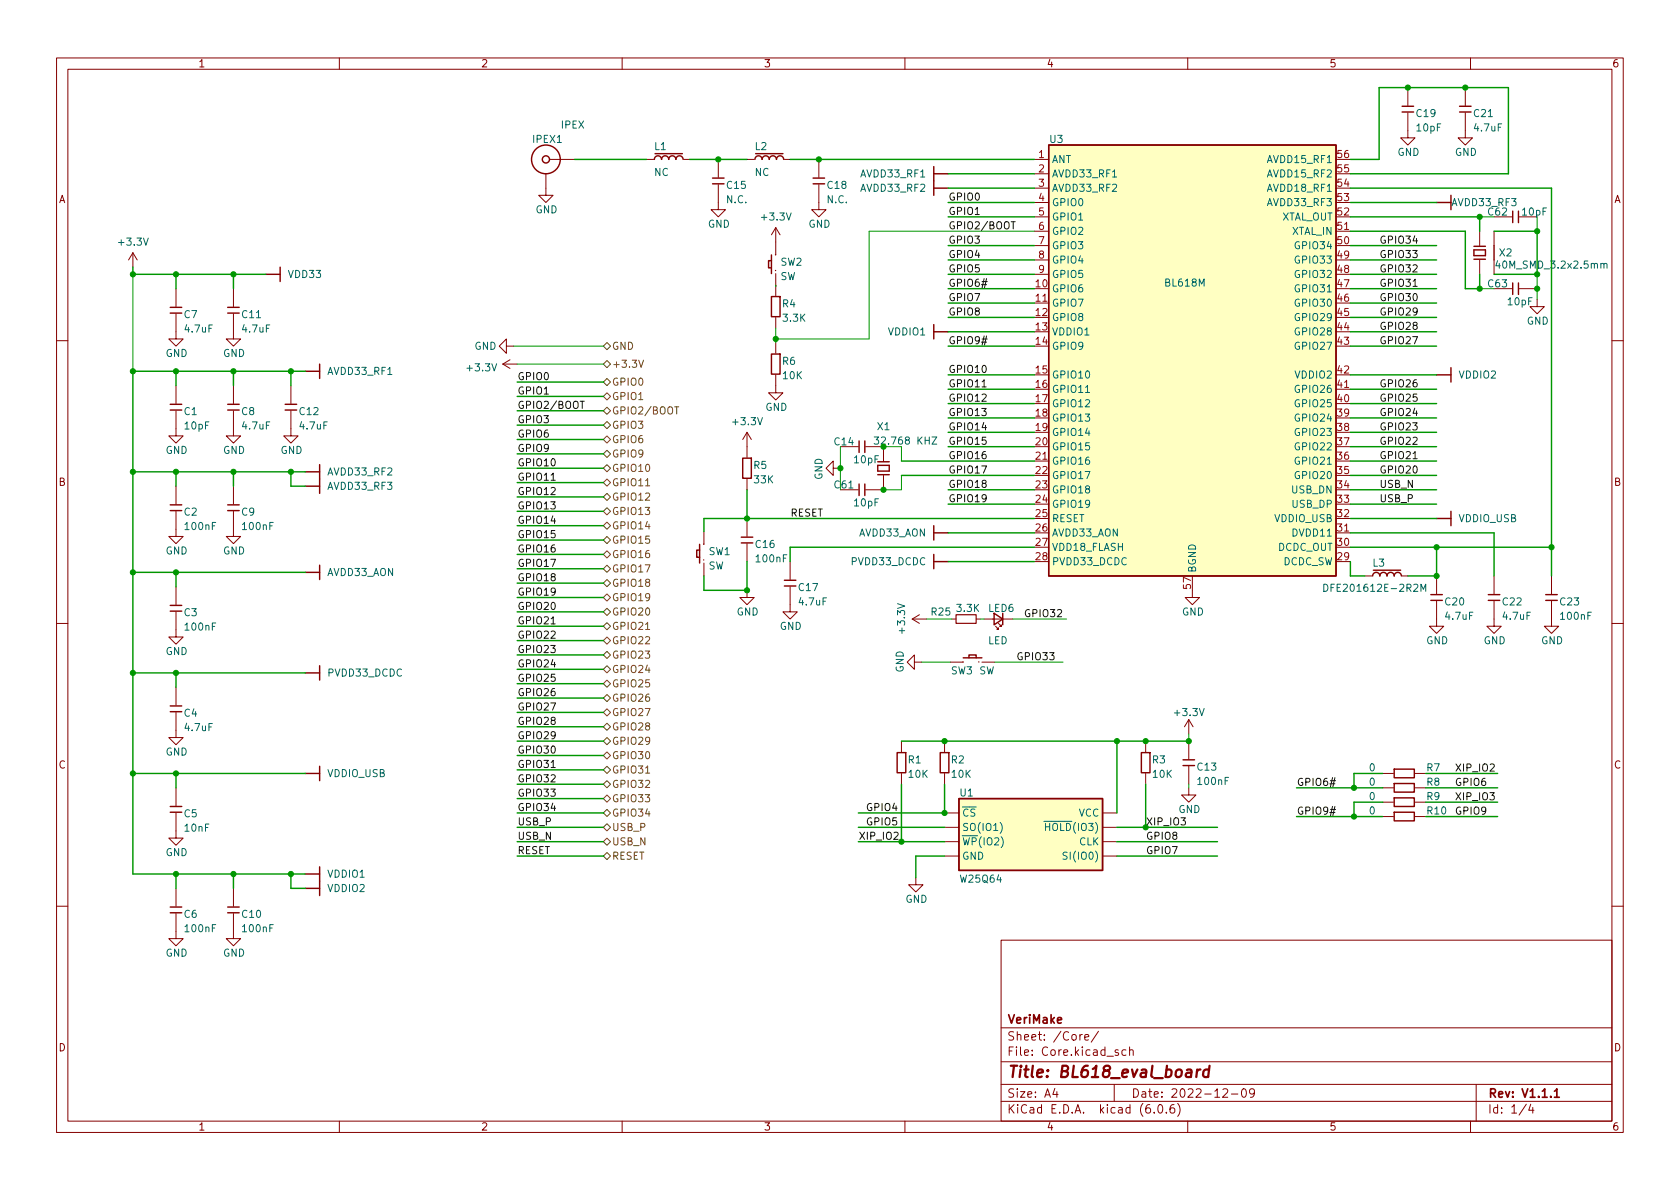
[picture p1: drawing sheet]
<svg xmlns="http://www.w3.org/2000/svg" width="297mm" height="210mm" viewBox="0 0 297 210" stroke-linecap="round" stroke-linejoin="round" font-family="sans-serif">
<g fill="none" stroke="#840000" stroke-width=".18">
<path d="M10 10.2h277v190.1h-277zM12 12.2h273v186.1h-273zM60 10.2v2M110 10.2v2M160 10.2v2M210 10.2v2M248.9 19.9v4.5h1.3l-1.3 1.2-1.3-1.2h1.3M248.9 15.5v3.2M259.1 19.9v4.5h1.2l-1.2 1.2-1.3-1.2h1.3M259.1 15.5v3.2M260 10.2v2M96.5 30.7v3.8h1.3l-1.3 1.3-1.3-1.3h1.3"/>
<path d="M97.2 28.2h4.4M114.3 28.2h1.3M120.9 28.2h1M127 32.6v4.5h1.3l-1.3 1.2-1.3-1.2h1.3M127 28.2v3.2M132.1 28.2h1.2M138.7 28.2h1M144.8 32.6v4.5h1.2l-1.2 1.2-1.3-1.2h1.3M144.8 28.2v3.2M182.9 28.2h2.5M182.9 30.7h2.5M182.9 33.3h2.5"/>
<path d="M182.9 35.8h2.5M182.9 38.3h2.5M264.2 38.3h3.1M268.6 38.3h3.2M23.5 44.7l-.8 1.3M23.5 44.7v2.5M23.5 44.7l.8 1.3M31.1 55.5v4.4h1.3l-1.3 1.3-1.3-1.3h1.3M31.1 51v3.2M41.3 55.5v4.4h1.2l-1.2 1.3-1.3-1.3h1.3M41.3 51v3.2M137.2 40.3v4.8"/>
<path d="M137.2 48.4v3.9M137.2 56.1v1.9M137.2 40.3l-.8 1.2M137.2 40.3l.7 1.2M182.9 53.6h2.5M182.9 40.9h2.5M182.9 43.4h2.5M182.9 46h2.5M182.9 48.5h2.5M236.2 40.9h2.6M261.6 40.9v2.5M261.6 46v2.5"/>
<path d="M264.2 51h3.1M264.2 40.9v2.5M264.2 46v2.5M268.6 51h3.2M271.8 53v1.2h1.2l-1.2 1.3-1.3-1.3h1.3M10 60.2h2M31.1 72.6v4.5h1.3l-1.3 1.3-1.3-1.3h1.3M31.1 68.2v3.2M41.3 72.6v4.5h1.2l-1.2 1.3-1.3-1.3h1.3M41.3 68.2v3.2M51.4 72.6v4.5h1.3l-1.3 1.3-1.2-1.3h1.2M51.4 68.2v3.2"/>
<path d="M88.9 64.4l1.3 .7M88.9 64.4h2.5M89.5 61.2v-1.3l-1.2 1.3 1.2 1.3v-1.3h1.3M90.2 63.6l-1.3 .8M132.1 76.4v4.5M132.1 76.4l-.8 1.3M132.1 76.4l.7 1.3M137.2 66.3v3.2h1.2l-1.2 1.2-1.3-1.2h1.3M137.2 60.6v1.9M148.6 79h3.2M153 79h3.2v2.5M236.2 68.8h2.6"/>
<path d="M285 60.2h2M31.1 90.4v4.5h1.3l-1.3 1.2-1.3-1.2h1.3M31.1 86v3.1M41.3 90.4v4.5h1.2l-1.2 1.2-1.3-1.2h1.3M41.3 86v3.1M124.5 94v2.3M124.5 99.6v2.2M132.1 84.7v1.9M132.1 91.7v3.2M132.1 96.1v3.2M139.7 99.3v3.2M147.3 82.8v-1.3l-1.3 1.3 1.3 1.3v-1.3h1.3"/>
<path d="M148.6 86.6h3.2M156.2 84.1v2.5h-3.2M182.9 81.5h2.5M236.2 94.2h2.6M10 110.2h2M31.1 108.2v4.4h1.3l-1.3 1.3-1.3-1.3h1.3M31.1 103.8v3.1M132.1 104.4v1.3h1.2l-1.2 1.2-1.3-1.2h1.3M139.7 103.8v4.4h1.3l-1.3 1.3-1.3-1.3h1.3M161.3 109.5h2.5M161.3 109.5l1.3 .7M161.7 117.1v1.3l-1.3-1.3 1.3-1.3v1.3h1.2"/>
<path d="M162.6 108.7l-1.3 .8M168 117.1h2.3M168.3 109.5h.7M172.6 109.5h.8M173.6 117.1h2.3M174 109.5h5.1M176 110.7l.5 .5h-.2h.2v-.2M176.5 110.2l.5 .5h-.2h.2v-.2M210.8 104.4v1.3h1.3l-1.3 1.2-1.3-1.2h1.3M241.3 101.8h1.3M247.9 101.8h1M254 106.3v4.4h1.3l-1.3 1.3-1.3-1.3h1.3"/>
<path d="M254 101.8v3.2M264.2 106.3v4.4h1.2l-1.2 1.3-1.3-1.3h1.3M264.2 101.8v3.2M274.3 106.3v4.4h1.3l-1.3 1.3-1.3-1.3h1.3M274.3 101.8v3.2M285 110.2h2M31.1 126v4.4h1.3l-1.3 1.3-1.3-1.3h1.3M31.1 121.5v3.2M31.1 139.3v3.2M159.4 131.1v1.9M159.4 136.8v1.9M167 131.1v1.9"/>
<path d="M167 136.8v1.9M202.6 131.1v1.9M202.6 136.8v1.9M210.2 139.3v1.3h1.3l-1.3 1.3-1.3-1.3h1.3M210.2 127.2v2.6M210.2 131.1v3.1M210.2 135.5v3.2M210.2 127.2l-.8 1.3M210.2 127.2l.7 1.3M244.5 136.8h1.9M244.5 139.3h1.9M250.2 136.8h1.9"/>
<path d="M250.2 139.3h1.9M31.1 143.8v4.4h1.3l-1.3 1.3-1.3-1.3h1.3M31.1 157.1v3.2M41.3 157.1v3.2M161.9 155.2v1.3h1.3l-1.3 1.2-1.2-1.2h1.2M167 143.8h2.5M167 146.3h2.5M167 148.8h2.5M167 151.4h2.5M194.9 143.8h2.6M194.9 146.3h2.6M194.9 148.8h2.6"/>
<path d="M194.9 151.4h2.6M244.5 141.9h1.9M244.5 144.4h1.9M250.2 141.9h1.9M250.2 144.4h1.9M10 160.2h2M31.1 161.5v4.5h1.3l-1.3 1.3-1.3-1.3h1.3M41.3 161.5v4.5h1.2l-1.2 1.3-1.3-1.3h1.3M177 166.3h108v32h-108zM285 160.2h2M60 198.3v2M110 198.3v2"/>
<path d="M160 198.3v2M177 194.8h108M177 191.8h108M177 187.8h108M177 181.8h108M186.5 192.5l-.4 1h1M186.9 193v1M191.4 182.9l-.3 .1-.2 .2M191.8 183.4l.7-.1-.1-.3-.4-.1-.2 .2 .1 .8h.5M194.2 182.4l-1.3 1.9M197 191.8v3M197.7 185.7l-.3-.1-.3 .2 .1 .3 .5 .1v.4h-.6"/>
<path d="M199.1 185.7l-.5-.1-.2 .3v.4l.1 .3h.6M199.7 185.8l.2-.2 .4 .1 .1 .9M199.7 185.1v1.5M204.1 196.7v.1M204.9 195.4l.2-.1a.81 .81 0 0 1 .6 .7 .81 .81 0 0 1-.3 .8h-.2a.81 .81 0 0 1-.6-.6 .81 .81 0 0 1 .3-.8zM206.2 196.7v.1M207.6 195.3a.59 .59 0 0 0-.7 .7v.5l.1 .3h.4l.2-.1 .1-.5-.1-.2-.5-.1-.2 .3M208.2 195.1a1.72 1.72 0 0 1 0 2.3M210 198.3v2M216.2 192.7l.6-.2 .2 .2 .1 .3-1 1h1M217.7 193.5h1.2M219.7 192.6l.2-.1a.81 .81 0 0 1 .5 .7 .81 .81 0 0 1-.3 .8h-.1a.81 .81 0 0 1-.6-.6 .81 .81 0 0 1 .3-.8z"/>
<path d="M221.8 193.2l-.3 .3-.4-.1-.2-.2 .2-.6 .4-.1 .2 .2a.99 .99 0 0 1-.3 1.3h-.3M260 198.3v2M261 191.8v6.5M269.9 195.3l-1.3 1.9M270.6 195.3l-.3 1h.9M271 195.8v1"/>
</g>
<path d="M274.8 193l.5-.5v1.5M274.8 194h.9" fill="none" stroke="#840000" stroke-width=".3"/>
<path d="M211.7 189.1l-.2 1.4M212.3 189.1l-.4 .1-.3 .3M213.8 189.2a.66 .66 0 0 0-1 .3l-.1 .6 .2 .3 .1 .1 .6-.1M213.9 188.5l-.3 2" fill="none" stroke="#840000" stroke-width=".4"/>
<g fill="none" stroke="#840000" stroke-width=".25">
<path d="M247.9 19.8h2M247.9 18.8h2M258.1 19.8h2M258.1 18.8h2M115.7 28.2a.64 .64 0 0 1 .6-.6 .64 .64 0 0 1 .7 .6 .64 .64 0 0 1 .6-.6 .64 .64 0 0 1 .6 .6 .64 .64 0 0 1 .7-.6 .64 .64 0 0 1 .6 .6 .64 .64 0 0 1 .6-.6 .64 .64 0 0 1 .7 .6M115.8 27.2h4.8M126 32.5h2M126 31.5h2M133.5 28.2a.64 .64 0 0 1 .6-.6 .64 .64 0 0 1 .6 .6 .64 .64 0 0 1 .7-.6 .64 .64 0 0 1 .6 .6 .64 .64 0 0 1 .7-.6 .64 .64 0 0 1 .6 .6 .64 .64 0 0 1 .6-.6 .64 .64 0 0 1 .7 .6M133.6 27.2h4.8M143.8 32.5h2M143.8 31.5h2"/>
<path d="M165.1 29.5v5M165.1 30.7h2.5M165.1 33.3h2.5M185.4 25.6h50.8v76.2h-50.8zM254 35.8h2.5M256.5 34.5v2.6M267.5 37.3v2.1M268.5 37.3v2.1M30.1 55.4h2M30.1 54.4h2M40.3 55.4h2M40.3 54.4h2"/>
<path d="M47 48.5h2.5M49.5 47.2v2.6M136.4 46.1h-.5v1.3h.5M136.4 52.4h1.5v3.6h-1.5zM136.4 45.1v3.3M137.1 47.8h.1M137.1 45h.1M165.1 57.4v2.5M165.1 58.7h2.5M260.6 44.2h2v1h-2zM260.6 45.8h2M260.6 43.6h2"/>
<path d="M264.2 43.4v2.6M267.5 50v2.1M268.5 50v2.1M30.1 72.5h2M30.1 71.5h2M40.3 72.5h2M40.3 71.5h2M50.4 72.5h2.1M50.4 71.5h2.1M54 65.7h2.5M56.5 64.4v2.5M136.4 62.6h1.5v3.6h-1.5z"/>
<path d="M151.9 78v2M152.9 78v2M254 66.3h2.5M256.5 65v2.6M30.1 90.3h2M30.1 89.3h2M40.3 90.3h2M40.3 89.3h2M54 86h2.5M54 83.4h2.5M56.5 82.2v5M56.5 99.9v2.6"/>
<path d="M123.7 97.3h-.5v1.2h.5M123.7 96.3v3.3M124.4 99h.1M124.4 96.2h.1M131.1 96h2M131.1 95h2M131.3 81h1.5v3.6h-1.5zM151.9 85.6v2M152.9 85.6v2M155.2 81.7h2M155.2 82.3h2v1h-2zM155.2 83.9h2"/>
<path d="M165.1 93v2.5M165.1 98v2.6M165.1 94.2h2.5M165.1 99.3h2.5M254 91.7h2.5M256.5 90.4v2.6M30.1 108.1h2M30.1 107.1h2M54 101.2h2.5M54 119h2.5M56.5 117.7v2.6M138.7 103.6h2"/>
<path d="M138.7 102.6h2M170.3 117v.1M170.3 116.3h3.3M171.3 116.3v-.5h1.3v.5M173.1 117v.1M175.8 108.5l1.5 1-1.5 1zM177.3 108.5v2M242.7 101.8a.64 .64 0 0 1 .6-.6 .64 .64 0 0 1 .7 .6 .64 .64 0 0 1 .6-.6 .64 .64 0 0 1 .6 .6 .64 .64 0 0 1 .7-.6 .64 .64 0 0 1 .6 .6 .64 .64 0 0 1 .6-.6 .64 .64 0 0 1 .7 .6M242.8 100.8h4.8M253 106.2h2M253 105.2h2M263.1 106.2h2.1"/>
<path d="M263.1 105.2h2.1M273.3 106.2h2M273.3 105.2h2M30.1 125.9h2M30.1 124.8h2M54 136.8h2.5M56.5 135.5v2.5M158.6 133.1h1.5v3.5h-1.5zM166.2 133.1h1.6v3.5h-1.6zM201.8 133.1h1.5v3.5h-1.5zM209.2 135.4h2M209.2 134.4h2"/>
<path d="M246.5 136h3.6v1.5h-3.6zM246.5 138.6h3.6v1.5h-3.6zM30.1 143.6h2M30.1 142.6h2M54 154.6h2.5M54 157.1h2.5M56.5 153.3v5.1M169.5 141.2h25.4v12.7h-25.4zM246.5 141.1h3.6v1.5h-3.6zM246.5 143.6h3.6v1.6h-3.6zM30.1 161.4h2M30.1 160.4h2"/>
<path d="M40.3 161.4h2M40.3 160.4h2"/>
<circle cx="96.5" cy="28.2" r="2.54"/>
<circle cx="96.5" cy="28.2" r=".63"/>
</g>
<g fill="#ffffc2" stroke="#ffffc2" stroke-width=".18">
<path d="M185.4 25.6h50.8v76.2h-50.8z"/>
<path d="M169.5 141.2h25.4v12.7h-25.4z"/>
</g>
<path d="M196.7 31.3h.7M264.8 46.1l-.3 .9h.8M283.6 46.8l.2-.2h.3v.8M154.6 77.3h.8l-.5 .5 .4 .1v.5l-.2 .1-.5-.1M164.8 77.3h.8l-.8 1.2h.8M191.9 69.4h.8M234.1 103.3a.64 .64 0 0 1 .7 .6 .64 .64 0 0 1-.7 .7zM251.2 104.6v-1.3l.5 .9 .4-.9v1.3M176.8 145.4a1.46 1.46 0 0 1 0 2M188.7 150.7h-.5l-.2 .1v.4l.6 .2 .1 .3-.3 .3-.4-.1" fill="none" stroke="#006464" stroke-width=".18"/>
<path d="M169 108.7h3.6v1.5h-3.6z" fill="none" stroke="#840000" stroke-width=".2"/>
<g fill="none" stroke="#725600" stroke-width=".18">
<path d="M106.7 77.7l.6-.6 .6 .6-.6 .7zM106.7 61.2l.6-.6 .6 .6-.6 .6zM106.7 64.4l.6-.7 .6 .7-.6 .6zM106.7 67.6l.6-.7 .6 .7-.6 .6zM106.7 70.1l.6-.6 .6 .6-.6 .6zM107.3 74.5l.6 .7-.6 .6-.6-.6zM107.3 72l.6 .6-.6 .7-.6-.7zM112.9 63.7l.5 1.3 .4-1.3M119.3 71.9h.7M119.6 71.9v1.3M106.7 80.3l.6-.7 .6 .7-.6 .6zM106.7 98l.6-.6 .6 .6-.6 .7z"/>
<path d="M106.7 95.5l.6-.6 .6 .6-.6 .6zM106.7 93l.6-.7 .6 .7-.6 .6zM106.7 90.4l.6-.6 .6 .6-.6 .7zM106.7 82.8l.6-.6 .6 .6-.6 .6zM106.7 85.3l.6-.6 .6 .6-.6 .7zM107.3 87.2l.6 .7-.6 .6-.6-.6zM107.3 99.9l.6 .7-.6 .6-.6-.6zM114.1 85.9h.8M106.7 103.1l.6-.6 .6 .6-.6 .7zM106.7 105.7l.6-.7 .6 .7-.6 .6zM106.7 108.2l.6-.6 .6 .6-.6 .6zM106.7 113.3l.6-.7 .6 .7-.6 .6z"/>
<path d="M106.7 115.8l.6-.6 .6 .6-.6 .7zM107.3 110.1l.6 .6-.6 .7-.6-.7zM107.3 117.7l.6 .7-.6 .6-.6-.6zM114.1 111.3h.8M106.7 120.9l.6-.6 .6 .6-.6 .6zM106.7 126l.6-.7 .6 .7-.6 .6zM106.7 123.4l.6-.6 .6 .6-.6 .7zM106.7 133.6l.6-.6 .6 .6-.6 .6zM106.7 136.1l.6-.6 .6 .6-.6 .7zM107.3 138l.6 .7-.6 .6-.6-.6zM107.3 127.9l.6 .6-.6 .7-.6-.7zM107.3 130.4l.6 .7-.6 .6-.6-.6z"/>
<path d="M114.1 136.7h.8M106.7 143.8l.6-.7 .6 .7-.6 .6zM106.7 141.2l.6-.6 .6 .6-.6 .7zM106.7 151.4l.6-.7 .6 .7-.6 .6zM106.7 146.3l.6-.6 .6 .6-.6 .6zM106.7 148.8l.6-.6 .6 .6-.6 .7z"/>
</g>
<path d="M178.8 39.2h.7M179.1 39.2v1.3M249.8 50.6h.8M102.6 71h.7M102.9 71v1.2M173.6 68.4h.8M97.4 84.9h.8M249.8 81.1h.8M97.4 110.3h.8M97.4 135.7h.8" fill="none" stroke="#0f0f0f" stroke-width=".18"/>
<g fill="none" stroke="#009600" stroke-width=".25">
<path d="M101.6 28.2h12.7M121.9 28.2h10.2M139.7 28.2h43.2M167.6 35.8h15.3M167.6 30.7h15.3M167.6 33.3h15.3M167.6 38.3h15.3M238.8 33.3h35.5v68.5M238.8 28.2h5v-12.7h22.9v15.2h-27.9M238.8 35.8h15.2M238.8 38.3h22.8v2.6M23.5 47.2v1.3h23.5"/>
<path d="M31.1 48.5v2.5M41.3 48.5v2.5M167.6 48.5h15.3M167.6 51h15.3M167.6 46h15.3M167.6 43.4h15.3M167.6 53.6h15.3M167.6 58.7h15.3M167.6 56.1h15.3M238.8 48.5h15.2M238.8 40.9h20.3v10.1h2.5v-2.5M238.8 51h15.2"/>
<path d="M238.8 46h15.2M238.8 43.4h15.2M238.8 53.6h15.2M238.8 58.7h15.2M238.8 56.1h15.2M264.2 40.9h7.6v7.6h-7.6M31.1 65.7v2.5M41.3 65.7v2.5M51.4 65.7v2.5M54 65.7h-30.5v88.9h30.5M91.4 67.6h15.3M91.4 70.1h15.3"/>
<path d="M91.4 77.7h15.3M91.4 72.6h15.3M91.4 75.2h15.3M167.6 61.2h15.3M167.6 71.4h15.3M167.6 68.8h15.3M167.6 66.3h15.3M167.6 79h15.3M167.6 73.9h15.3M167.6 76.4h15.3M238.8 61.2h15.2M238.8 71.4h15.2"/>
<path d="M238.8 68.8h15.2M238.8 66.3h15.2M238.8 79h15.2M238.8 73.9h15.2M238.8 76.4h15.2M23.5 83.4h30.5M31.1 83.4v2.6M41.3 83.4v2.6M51.4 83.4v2.6h2.6M91.4 90.4h15.3M91.4 82.8h15.3M91.4 85.3h15.3"/>
<path d="M91.4 87.9h15.3M91.4 80.3h15.3M91.4 95.5h15.3M91.4 93h15.3M91.4 98h15.3M132.1 86.6v5.1M132.1 99.3v5.1h-7.6v-2.6M159.4 84.1h23.5M159.4 81.5h23.5M167.6 86.6h15.3M167.6 89.1h15.3M167.6 94.2h15.3"/>
<path d="M167.6 99.3h15.3M182.9 91.7h-58.4v2.3M182.9 96.8h-43.2v2.5M238.8 91.7h15.2M238.8 96.8h35.5M238.8 84.1h15.2M238.8 94.2h25.4v7.6M238.8 99.3v2.5h2.5M238.8 86.6h15.2M238.8 81.5h15.2M238.8 89.1h15.2M254 96.8v5h-5.1"/>
<path d="M23.5 119h30.5M23.5 101.2h30.5M31.1 101.2v2.6M31.1 119v2.5M91.4 115.8h15.3M91.4 113.3h15.3M91.4 118.4h15.3M91.4 105.7h15.3M91.4 108.2h15.3M91.4 103.1h15.3M91.4 100.6h15.3M91.4 110.7h15.3"/>
<path d="M23.5 136.8h30.5M31.1 136.8v2.5M91.4 136.1h15.3M91.4 133.6h15.3M91.4 138.7h15.3M91.4 120.9h15.3M91.4 131.1h15.3M91.4 126h15.3M91.4 128.5h15.3M91.4 123.4h15.3M159.4 131.1h50.8M159.4 138.7v10.1"/>
<path d="M167 138.7v5.1h-15.2M197.5 131.1v12.7M202.6 138.7v7.6M229.2 139.3h15.3M244.5 136.8h-5.1v2.5M252.1 136.8h12.7M252.1 139.3h12.7M31.1 154.6v2.5M41.3 154.6v2.5M51.4 154.6v2.5h2.6M91.4 151.4h15.3M91.4 141.2h15.3"/>
<path d="M91.4 148.8h15.3M91.4 146.3h15.3M91.4 143.8h15.3M151.8 148.8h15.2M151.8 146.3h15.2M167 151.4h-5.1v3.8M197.5 151.4h17.8M197.5 148.8h17.8M197.5 146.3h17.8M229.2 144.4h15.3M244.5 141.9h-5.1v2.5M252.1 144.4h12.7"/>
<path d="M252.1 141.9h12.7"/>
</g>
<g fill="none" stroke="#009600" stroke-width=".18">
<path d="M261.6 38.3h2.6M271.8 38.3v2.6M23.5 48.5v17.2M137.2 50.4v.3M137.2 58v2.6M182.9 40.9h-29.2v19h-16.5M261.6 51h2.6M271.8 48.5v4.5M90.8 61.2h15.9M91.4 64.4h15.3M148.6 79v7.6M156.2 79h3.2v2.5"/>
<path d="M159.4 84.1v2.5h-3.2M162.9 117.1h5.1M163.8 109.5h4.5M173.4 109.5h.6M175.9 117.1h12.1M179.1 109.5h9.5M210.2 129.8v1.3M210.2 138.7v.6"/>
</g>
<g fill="#009600" stroke="#009600" stroke-width=".18">
<circle cx="259.1" cy="15.5" r=".46"/>
<circle cx="271.8" cy="48.5" r=".46"/>
<circle cx="271.8" cy="40.9" r=".46"/>
<circle cx="271.8" cy="51" r=".46"/>
<circle cx="248.9" cy="15.5" r=".46"/>
<circle cx="261.6" cy="38.3" r=".46"/>
<circle cx="261.6" cy="51" r=".46"/>
<circle cx="159.4" cy="148.8" r=".46"/>
<circle cx="167" cy="131.1" r=".46"/>
<circle cx="167" cy="143.8" r=".46"/>
<circle cx="197.5" cy="131.1" r=".46"/>
<circle cx="202.6" cy="131.1" r=".46"/>
<circle cx="210.2" cy="131.1" r=".46"/>
<circle cx="239.4" cy="144.4" r=".46"/>
<circle cx="239.4" cy="139.3" r=".46"/>
<circle cx="254" cy="96.8" r=".46"/>
<circle cx="254" cy="101.8" r=".46"/>
<circle cx="274.3" cy="96.8" r=".46"/>
<circle cx="31.1" cy="65.7" r=".46"/>
<circle cx="41.3" cy="65.7" r=".46"/>
<circle cx="51.4" cy="83.4" r=".46"/>
<circle cx="23.5" cy="83.4" r=".46"/>
<circle cx="23.5" cy="65.7" r=".46"/>
<circle cx="31.1" cy="83.4" r=".46"/>
<circle cx="41.3" cy="83.4" r=".46"/>
<circle cx="41.3" cy="48.5" r=".46"/>
<circle cx="51.4" cy="65.7" r=".46"/>
<circle cx="31.1" cy="48.5" r=".46"/>
<circle cx="23.5" cy="48.5" r=".46"/>
<circle cx="41.3" cy="154.6" r=".46"/>
<circle cx="23.5" cy="136.8" r=".46"/>
<circle cx="23.5" cy="119" r=".46"/>
<circle cx="31.1" cy="119" r=".46"/>
<circle cx="51.4" cy="154.6" r=".46"/>
<circle cx="31.1" cy="154.6" r=".46"/>
<circle cx="31.1" cy="136.8" r=".46"/>
<circle cx="31.1" cy="101.2" r=".46"/>
<circle cx="23.5" cy="101.2" r=".46"/>
<circle cx="156.2" cy="79" r=".46"/>
<circle cx="148.6" cy="82.8" r=".46"/>
<circle cx="144.8" cy="28.2" r=".46"/>
<circle cx="132.1" cy="91.7" r=".46"/>
<circle cx="137.2" cy="59.9" r=".46"/>
<circle cx="127" cy="28.2" r=".46"/>
<circle cx="156.2" cy="86.6" r=".46"/>
<circle cx="132.1" cy="104.4" r=".46"/>
</g>
<text font-size="2.8" fill="#840000" x="178" y="190.6">Title: BL618_eval_board</text>
<g font-size="2.1" fill="#840000">
<text x="178" y="184">Sheet: /Core/</text>
<text x="178" y="181">VeriMake</text>
<text x="178" y="186.7">File: Core.kicad_sch</text>
<text x="178" y="196.9">KiCad E.D.A. kicad (6.0.6)</text>
<text x="178" y="194.1">Size: A4</text>
<text x="200" y="194.1">Date: 2022-12-09</text>
<text x="263" y="194.1">Rev: V1.1.1</text>
<text x="263" y="196.9">Id: 1/4</text>
</g>
<g font-size="1.8" fill="#840000">
<text x="35" y="11.9">1</text>
<text x="85" y="11.9">2</text>
<text x="135" y="11.9">3</text>
<text x="185" y="11.9">4</text>
<text x="235" y="11.9">5</text>
<text x="285" y="11.9">6</text>
<text x="10.3" y="35.9">A</text>
<text x="285.3" y="35.9">A</text>
<text x="10.3" y="85.9">B</text>
<text x="285.3" y="85.9">B</text>
<text x="10.3" y="135.9">C</text>
<text x="285.3" y="135.9">C</text>
<text x="10.3" y="185.9">D</text>
<text x="285.3" y="185.9">D</text>
<text x="35" y="199.9">1</text>
<text x="85" y="199.9">2</text>
<text x="135" y="199.9">3</text>
<text x="185" y="199.9">4</text>
<text x="235" y="199.9">5</text>
<text x="285" y="199.9">6</text>
</g>
<g font-size="1.8" fill="#006464">
<text x="99.2" y="22.7">IPEX</text>
<text x="250.5" y="20.7">C19</text>
<text x="250.5" y="23.2">10pF</text>
<text x="260.7" y="20.7">C21</text>
<text x="260.8" y="23.2">4.7uF</text>
<text x="94.3" y="25.3">IPEX1</text>
<text x="115.7" y="26.5">L1</text>
<text x="133.5" y="26.5">L2</text>
<text x="185.6" y="25.3">U3</text>
<text x="185.9" y="28.8">ANT</text>
<text x="224.4" y="28.8">AVDD15_RF1</text>
<text x="247.1" y="27.6">GND</text>
<text x="257.2" y="27.6">GND</text>
<text x="115.7" y="31.1">NC</text>
<text x="128.5" y="35.9">N.C.</text>
<text x="128.6" y="33.4">C15</text>
<text x="133.5" y="31.1">NC</text>
<text x="146.3" y="35.9">N.C.</text>
<text x="146.4" y="33.4">C18</text>
<text x="152.3" y="31.4">AVDD33_RF1</text>
<text x="152.3" y="33.9">AVDD33_RF2</text>
<text x="185.9" y="31.4">AVDD33_RF1</text>
<text x="185.9" y="33.9">AVDD33_RF2</text>
<text x="224.4" y="33.9">AVDD18_RF1</text>
<text x="224.4" y="31.4">AVDD15_RF2</text>
<text x="94.7" y="37.7">GND</text>
<text x="125.1" y="40.3">GND</text>
<text x="134.8" y="39">+3.3V</text>
<text x="142.9" y="40.3">GND</text>
<text x="185.9" y="36.4">GPIO0</text>
<text x="185.9" y="39">GPIO1</text>
<text x="185.9" y="41.5">GPIO2</text>
<text x="224.4" y="36.4">AVDD33_RF3</text>
<text x="226.4" y="39">XTAL_OUT</text>
<text x="228.3" y="41.5">XTAL_IN</text>
<text x="256.8" y="36.4">AVDD33_RF3</text>
<text x="263.2" y="38.1">C62</text>
<text x="269.2" y="38.1">10pF</text>
<text x="21.2" y="43.4">+3.3V</text>
<text x="138" y="47">SW2</text>
<text x="185.9" y="44.1">GPIO3</text>
<text x="185.9" y="46.6">GPIO4</text>
<text x="229.3" y="46.6">GPIO33</text>
<text x="229.3" y="44.1">GPIO34</text>
<text x="265.1" y="45.3">X2</text>
<text x="265.1" y="47.5">40M_SMD_3.2x2.5mm</text>
<text x="51.1" y="49.1">VDD33</text>
<text x="137.9" y="49.5">SW</text>
<text x="185.9" y="51.7">GPIO6</text>
<text x="185.9" y="49.1">GPIO5</text>
<text x="206.1" y="50.7">BL618M</text>
<text x="229.3" y="51.7">GPIO31</text>
<text x="229.3" y="49.1">GPIO32</text>
<text x="263.2" y="50.8">C63</text>
<text x="266.7" y="54">10pF</text>
<text x="32.6" y="56.2">C7</text>
<text x="32.8" y="58.8">4.7uF</text>
<text x="42.8" y="56.2">C11</text>
<text x="42.9" y="58.8">4.7uF</text>
<text x="138.4" y="54.3">R4</text>
<text x="138.5" y="56.9">3.3K</text>
<text x="157.1" y="59.3">VDDIO1</text>
<text x="185.9" y="54.2">GPIO7</text>
<text x="185.9" y="56.8">GPIO8</text>
<text x="185.9" y="59.3">VDDIO1</text>
<text x="229.3" y="59.3">GPIO28</text>
<text x="229.3" y="56.8">GPIO29</text>
<text x="229.3" y="54.2">GPIO30</text>
<text x="269.9" y="57.4">GND</text>
<text x="29.3" y="63.1">GND</text>
<text x="39.4" y="63.1">GND</text>
<text x="82.8" y="65.7">+3.3V</text>
<text x="83.9" y="61.8">GND</text>
<text x="138.4" y="64.5">R6</text>
<text x="185.9" y="61.8">GPIO9</text>
<text x="229.3" y="61.8">GPIO27</text>
<text x="58" y="66.3">AVDD33_RF1</text>
<text x="138.5" y="67">10K</text>
<text x="185.9" y="66.9">GPIO10</text>
<text x="185.9" y="69.5">GPIO11</text>
<text x="229.1" y="66.9">VDDIO2</text>
<text x="229.3" y="69.5">GPIO26</text>
<text x="258" y="66.9">VDDIO2</text>
<text x="32.6" y="73.4">C1</text>
<text x="32.7" y="75.9">10pF</text>
<text x="42.7" y="73.4">C8</text>
<text x="42.9" y="75.9">4.7uF</text>
<text x="53" y="73.4">C12</text>
<text x="53.1" y="75.9">4.7uF</text>
<text x="129.7" y="75.2">+3.3V</text>
<text x="135.3" y="72.6">GND</text>
<text x="155.1" y="76.1">X1</text>
<text x="185.9" y="72">GPIO12</text>
<text x="185.9" y="74.5">GPIO13</text>
<text x="185.9" y="77.1">GPIO14</text>
<text x="229.3" y="77.1">GPIO23</text>
<text x="229.3" y="74.5">GPIO24</text>
<text x="229.3" y="72">GPIO25</text>
<text x="29.3" y="80.3">GND</text>
<text x="39.4" y="80.3">GND</text>
<text x="49.6" y="80.3">GND</text>
<text x="133.3" y="82.9">R5</text>
<text x="147.6" y="78.7">C14</text>
<text x="151.1" y="81.9">10pF</text>
<text x="155.3" y="78.6">32.768 KHZ</text>
<text x="185.9" y="79.6">GPIO15</text>
<text x="185.9" y="82.2">GPIO16</text>
<text x="229.3" y="82.2">GPIO21</text>
<text x="229.3" y="79.6">GPIO22</text>
<text x="58" y="86.6">AVDD33_RF3</text>
<text x="58" y="84.1">AVDD33_RF2</text>
<text x="133.4" y="85.5">33K</text>
<text x="145.4" y="84.9" transform="rotate(-90 145.4 84.9)">GND</text>
<text x="147.6" y="86.4">C61</text>
<text x="151.1" y="89.5">10pF</text>
<text x="185.9" y="84.7">GPIO17</text>
<text x="185.9" y="87.2">GPIO18</text>
<text x="185.9" y="89.8">GPIO19</text>
<text x="228.4" y="87.2">USB_DN</text>
<text x="228.5" y="89.8">USB_DP</text>
<text x="229.3" y="84.7">GPIO20</text>
<text x="32.6" y="91.2">C2</text>
<text x="32.8" y="93.7">100nF</text>
<text x="42.7" y="91.2">C9</text>
<text x="43" y="93.7">100nF</text>
<text x="151.9" y="94.9">AVDD33_AON</text>
<text x="185.9" y="92.3">RESET</text>
<text x="185.9" y="94.9">AVDD33_AON</text>
<text x="225.4" y="92.3">VDDIO_USB</text>
<text x="228.7" y="94.9">DVDD11</text>
<text x="257.9" y="92.3">VDDIO_USB</text>
<text x="29.3" y="98">GND</text>
<text x="39.4" y="98">GND</text>
<text x="57.8" y="101.8">AVDD33_AON</text>
<text x="125.2" y="100.7">SW</text>
<text x="125.3" y="98.2">SW1</text>
<text x="133.7" y="96.9">C16</text>
<text x="133.8" y="99.4">100nF</text>
<text x="150.6" y="99.9">PVDD33_DCDC</text>
<text x="185.9" y="97.4">VDD18_FLASH</text>
<text x="185.9" y="99.9">PVDD33_DCDC</text>
<text x="211.5" y="101.3" transform="rotate(-90 211.5 101.3)">BGND</text>
<text x="225.9" y="97.4">DCDC_OUT</text>
<text x="226.8" y="99.9">DCDC_SW</text>
<text x="242.7" y="100.2">L3</text>
<text x="141.3" y="104.5">C17</text>
<text x="141.4" y="107">4.7uF</text>
<text x="235.1" y="104.6">DFE201612E-2R2M</text>
<text x="255.6" y="107">C20</text>
<text x="265.7" y="107">C22</text>
<text x="275.9" y="107">C23</text>
<text x="32.6" y="109">C3</text>
<text x="32.8" y="111.5">100nF</text>
<text x="130.2" y="108.8">GND</text>
<text x="137.8" y="111.4">GND</text>
<text x="160" y="111.8" transform="rotate(-90 160 111.8)">+3.3V</text>
<text x="164.7" y="108.8">R25</text>
<text x="169.3" y="108.2">3.3K</text>
<text x="174.7" y="113.9">LED</text>
<text x="174.8" y="108.2">LED6</text>
<text x="209" y="108.8">GND</text>
<text x="252.1" y="113.9">GND</text>
<text x="255.7" y="109.6">4.7uF</text>
<text x="262.3" y="113.9">GND</text>
<text x="265.8" y="109.6">4.7uF</text>
<text x="272.5" y="113.9">GND</text>
<text x="276" y="109.6">100nF</text>
<text x="29.3" y="115.8">GND</text>
<text x="58.1" y="119.6">PVDD33_DCDC</text>
<text x="159.8" y="118.9" transform="rotate(-90 159.8 118.9)">GND</text>
<text x="168.2" y="119.2">SW3 SW</text>
<text x="32.6" y="126.7">C4</text>
<text x="32.8" y="129.3">4.7uF</text>
<text x="207.8" y="126.6">+3.3V</text>
<text x="29.3" y="133.6">GND</text>
<text x="57.9" y="137.4">VDDIO_USB</text>
<text x="160.6" y="135">R1</text>
<text x="160.7" y="137.5">10K</text>
<text x="168.2" y="135">R2</text>
<text x="168.3" y="137.5">10K</text>
<text x="203.8" y="135">R3</text>
<text x="203.9" y="137.5">10K</text>
<text x="211.8" y="136.3">C13</text>
<text x="242.1" y="136.4">0</text>
<text x="252.3" y="136.4">R7</text>
<text x="169.8" y="140.8">U1</text>
<text x="208.3" y="143.8">GND</text>
<text x="211.9" y="138.8">100nF</text>
<text x="242.1" y="141.5">0</text>
<text x="242.1" y="138.9">0</text>
<text x="252.3" y="141.5">R9</text>
<text x="252.3" y="138.9">R8</text>
<text x="32.6" y="144.5">C5</text>
<text x="32.7" y="147.1">10nF</text>
<text x="170.1" y="144.4">~{CS</text>
<text x="170.1" y="146.9">SO(IO1)</text>
<text x="170.1" y="149.5">~{WP}(IO2)</text>
<text x="184" y="146.9">~{HOLD}(IO3)</text>
<text x="190.7" y="144.4">VCC</text>
<text x="190.8" y="149.5">CLK</text>
<text x="242.1" y="144">0</text>
<text x="252.4" y="144">R10</text>
<text x="29.3" y="151.4">GND</text>
<text x="58" y="155.2">VDDIO1</text>
<text x="170.1" y="152">GND</text>
<text x="188.7" y="152">SI(IO0)</text>
<text x="58" y="157.7">VDDIO2</text>
<text x="160.1" y="159.6">GND</text>
<text x="169.9" y="156.1">W25Q64</text>
<text x="32.6" y="162.3">C6</text>
<text x="32.8" y="164.8">100nF</text>
<text x="42.8" y="162.3">C10</text>
<text x="43" y="164.8">100nF</text>
<text x="29.3" y="169.2">GND</text>
<text x="39.4" y="169.2">GND</text>
</g>
<g font-size="1.8" fill="#a90000">
<text x="183.7" y="27.9">1</text>
<text x="236.5" y="27.9">56</text>
<text x="183.7" y="30.5">2</text>
<text x="183.7" y="33">3</text>
<text x="183.7" y="35.6">4</text>
<text x="236.5" y="35.6">53</text>
<text x="236.5" y="33">54</text>
<text x="236.5" y="30.5">55</text>
<text x="183.7" y="38.1">5</text>
<text x="183.7" y="40.6">6</text>
<text x="236.5" y="40.6">51</text>
<text x="236.5" y="38.1">52</text>
<text x="183.7" y="43.2">7</text>
<text x="183.7" y="45.7">8</text>
<text x="236.5" y="45.7">49</text>
<text x="236.5" y="43.2">50</text>
<text x="183.2" y="50.8">10</text>
<text x="183.2" y="53.3">11</text>
<text x="183.7" y="48.3">9</text>
<text x="236.5" y="53.3">46</text>
<text x="236.5" y="50.8">47</text>
<text x="236.5" y="48.3">48</text>
<text x="183.2" y="55.9">12</text>
<text x="183.2" y="58.4">13</text>
<text x="236.5" y="58.4">44</text>
<text x="236.5" y="55.9">45</text>
<text x="183.2" y="61">14</text>
<text x="236.5" y="61">43</text>
<text x="183.2" y="66">15</text>
<text x="183.2" y="68.6">16</text>
<text x="183.2" y="71.1">17</text>
<text x="236.5" y="71.1">40</text>
<text x="236.5" y="68.6">41</text>
<text x="236.5" y="66">42</text>
<text x="183.2" y="73.7">18</text>
<text x="183.2" y="76.2">19</text>
<text x="236.5" y="76.2">38</text>
<text x="236.5" y="73.7">39</text>
<text x="183.2" y="78.7">20</text>
<text x="183.2" y="81.3">21</text>
<text x="183.2" y="83.8">22</text>
<text x="236.5" y="83.8">35</text>
<text x="236.5" y="81.3">36</text>
<text x="236.5" y="78.7">37</text>
<text x="183.2" y="86.4">23</text>
<text x="183.2" y="88.9">24</text>
<text x="236.5" y="88.9">33</text>
<text x="236.5" y="86.4">34</text>
<text x="183.2" y="91.4">25</text>
<text x="183.2" y="94">26</text>
<text x="236.5" y="94">31</text>
<text x="236.5" y="91.4">32</text>
<text x="183.2" y="96.5">27</text>
<text x="183.2" y="99.1">28</text>
<text x="236.5" y="99.1">29</text>
<text x="236.5" y="96.5">30</text>
<text x="210.6" y="104.1" transform="rotate(-90 210.6 104.1)">57</text>
</g>
<g font-size="1.8" fill="#0f0f0f">
<text x="167.6" y="35.5">GPIO0</text>
<text x="167.6" y="38">GPIO1</text>
<text x="167.6" y="40.5">GPIO2/BOOT</text>
<text x="167.6" y="43.1">GPIO3</text>
<text x="167.6" y="45.6">GPIO4</text>
<text x="243.8" y="45.6">GPIO33</text>
<text x="243.8" y="43.1">GPIO34</text>
<text x="167.6" y="53.2">GPIO7</text>
<text x="167.6" y="50.7">GPIO6#</text>
<text x="167.6" y="48.2">GPIO5</text>
<text x="243.8" y="48.2">GPIO32</text>
<text x="243.8" y="50.7">GPIO31</text>
<text x="243.8" y="53.2">GPIO30</text>
<text x="167.6" y="55.8">GPIO8</text>
<text x="243.8" y="58.3">GPIO28</text>
<text x="243.8" y="55.8">GPIO29</text>
<text x="167.6" y="60.9">GPIO9#</text>
<text x="167.6" y="65.9">GPIO10</text>
<text x="243.8" y="60.9">GPIO27</text>
<text x="91.4" y="69.7">GPIO1</text>
<text x="91.4" y="67.2">GPIO0</text>
<text x="167.6" y="71">GPIO12</text>
<text x="167.6" y="68.5">GPIO11</text>
<text x="243.8" y="71">GPIO25</text>
<text x="243.8" y="68.5">GPIO26</text>
<text x="91.4" y="72.3">GPIO2/BOOT</text>
<text x="91.4" y="74.8">GPIO3</text>
<text x="91.4" y="77.4">GPIO6</text>
<text x="167.6" y="76.1">GPIO14</text>
<text x="167.6" y="73.6">GPIO13</text>
<text x="243.8" y="73.6">GPIO24</text>
<text x="243.8" y="76.1">GPIO23</text>
<text x="91.4" y="79.9">GPIO9</text>
<text x="91.4" y="82.4">GPIO10</text>
<text x="167.6" y="83.7">GPIO17</text>
<text x="167.6" y="81.2">GPIO16</text>
<text x="167.6" y="78.6">GPIO15</text>
<text x="243.8" y="78.6">GPIO22</text>
<text x="243.8" y="81.2">GPIO21</text>
<text x="243.8" y="83.7">GPIO20</text>
<text x="91.4" y="85">GPIO11</text>
<text x="91.4" y="87.5">GPIO12</text>
<text x="167.6" y="86.3">GPIO18</text>
<text x="167.6" y="88.8">GPIO19</text>
<text x="243.8" y="88.8">USB_P</text>
<text x="243.8" y="86.3">USB_N</text>
<text x="91.4" y="90.1">GPIO13</text>
<text x="91.4" y="92.6">GPIO14</text>
<text x="91.4" y="95.1">GPIO15</text>
<text x="139.7" y="91.3">RESET</text>
<text x="91.4" y="97.7">GPIO16</text>
<text x="91.4" y="100.2">GPIO17</text>
<text x="91.4" y="107.8">GPIO20</text>
<text x="91.4" y="105.3">GPIO19</text>
<text x="91.4" y="102.8">GPIO18</text>
<text x="91.4" y="112.9">GPIO22</text>
<text x="91.4" y="110.4">GPIO21</text>
<text x="181" y="109.1">GPIO32</text>
<text x="91.4" y="118">GPIO24</text>
<text x="91.4" y="115.5">GPIO23</text>
<text x="180.3" y="116.7">GPIO33</text>
<text x="91.4" y="125.6">GPIO27</text>
<text x="91.4" y="120.5">GPIO25</text>
<text x="91.4" y="123.1">GPIO26</text>
<text x="91.4" y="130.7">GPIO29</text>
<text x="91.4" y="128.2">GPIO28</text>
<text x="91.4" y="133.2">GPIO30</text>
<text x="91.4" y="135.8">GPIO31</text>
<text x="257.2" y="136.4">XIP_IO2</text>
<text x="91.4" y="140.9">GPIO33</text>
<text x="91.4" y="138.3">GPIO32</text>
<text x="91.4" y="143.4">GPIO34</text>
<text x="153" y="143.4">GPIO4</text>
<text x="229.2" y="139">GPIO6#</text>
<text x="257.2" y="141.5">XIP_IO3</text>
<text x="257.2" y="139">GPIO6</text>
<text x="91.4" y="148.5">USB_N</text>
<text x="91.4" y="145.9">USB_P</text>
<text x="151.8" y="148.5">XIP_IO2</text>
<text x="153" y="145.9">GPIO5</text>
<text x="202.6" y="148.5">GPIO8</text>
<text x="229.2" y="144">GPIO9#</text>
<text x="257.2" y="144">GPIO9</text>
<text x="91.4" y="151">RESET</text>
<text x="202.6" y="151">GPIO7</text>
</g>
<g font-size="1.8" fill="#725600">
<text x="108.1" y="61.8">GND</text>
<text x="108.1" y="65">+3.3V</text>
<text x="108.1" y="68.2">GPIO0</text>
<text x="108.1" y="70.7">GPIO1</text>
<text x="108.1" y="75.8">GPIO3</text>
<text x="108.1" y="73.3">GPIO2/BOOT</text>
<text x="108.1" y="78.4">GPIO6</text>
<text x="108.1" y="80.9">GPIO9</text>
<text x="108.1" y="83.4">GPIO10</text>
<text x="108.1" y="88.5">GPIO12</text>
<text x="108.1" y="86">GPIO11</text>
<text x="108.1" y="93.6">GPIO14</text>
<text x="108.1" y="91.1">GPIO13</text>
<text x="108.1" y="101.2">GPIO17</text>
<text x="108.1" y="98.7">GPIO16</text>
<text x="108.1" y="96.1">GPIO15</text>
<text x="108.1" y="103.8">GPIO18</text>
<text x="108.1" y="106.3">GPIO19</text>
<text x="108.1" y="108.8">GPIO20</text>
<text x="108.1" y="113.9">GPIO22</text>
<text x="108.1" y="111.4">GPIO21</text>
<text x="108.1" y="116.5">GPIO23</text>
<text x="108.1" y="119">GPIO24</text>
<text x="108.1" y="121.5">GPIO25</text>
<text x="108.1" y="124.1">GPIO26</text>
<text x="108.1" y="126.6">GPIO27</text>
<text x="108.1" y="129.2">GPIO28</text>
<text x="108.1" y="131.7">GPIO29</text>
<text x="108.1" y="134.2">GPIO30</text>
<text x="108.1" y="136.8">GPIO31</text>
<text x="108.1" y="141.9">GPIO33</text>
<text x="108.1" y="139.3">GPIO32</text>
<text x="108.1" y="144.4">GPIO34</text>
<text x="108.1" y="146.9">USB_P</text>
<text x="108.1" y="149.5">USB_N</text>
<text x="108.1" y="152">RESET</text>
</g>
<text font-size="1.8" fill="#009600" x="202.6" y="145.9">XIP_IO3</text>
</svg>
